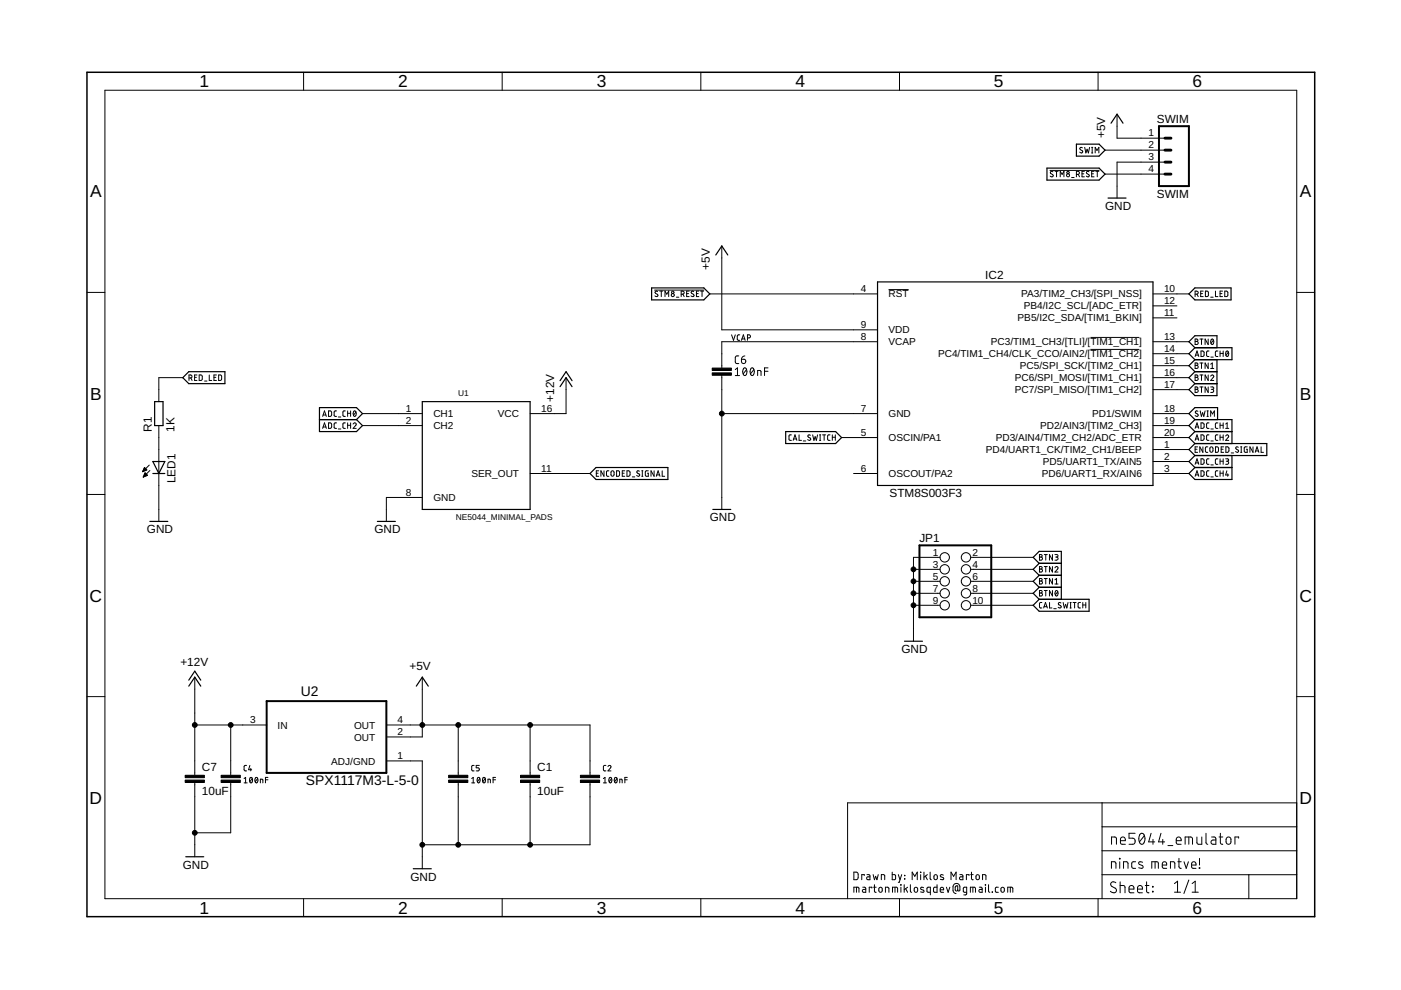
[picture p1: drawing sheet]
<svg xmlns="http://www.w3.org/2000/svg" width="297mm" height="210mm" viewBox="0 0 297 210" stroke-linecap="round" stroke-linejoin="round" font-family="sans-serif">
<g fill="none" stroke="#000" stroke-width=".21">
<path d="M22.2 19.1h252.7v171.4h-252.7zM64.4 15.3v3.8M106.5 15.3v3.8M148.6 15.3v3.8M190.7 15.3v3.8M232.8 15.3v3.8M222.6 36.1h10.4M223.2 36.4l-.4-.1-.1 .3 .5 .4a.29 .29 0 0 1 0 .5 .29 .29 0 0 1-.4-.1l-.1-.1M223.7 36.3h.6M224 36.3v1.2M224.8 37.5v-1.2l.4 .7 .4-.7v1.2M227.2 37.6h.5"/>
<path d="M228.2 37l.6-.1v-.5l-.6-.1v1.2M228.6 37l.3 .5M229.4 36.9h.4M229.5 31.3h-.4l-.2 .2 .5 .4a.29 .29 0 0 1 .1 .5 .29 .29 0 0 1-.5-.1h-.1M229.9 36.3h-.5v1.2h.5M230 31.2l.2 1.2 .3-.8 .3 .8 .2-1.2M230.9 36.4a.29 .29 0 0 0-.4 0 .29 .29 0 0 0 0 .4l.4 .3a.33 .33 0 0 1-.2 .4 .33 .33 0 0 1-.4-.2M231.4 32.4h.3M231.4 31.2h.3M231.5 36.9h.3M231.6 31.2v1.2M232 36.3h-.5v1.2h.5"/>
<path d="M232.2 32.4v-1.2l.4 .7 .4-.7v1.2M232.3 36.3h.7M232.6 36.3v1.2M234.3 31.8h12.7M234.3 36.9h12.7M236.8 24.2v5.1h10.2M247 34.4h-10.2v7.6M153 52.2v17.7h33.1M18.4 62h3.8M41.8 79.5h-.5v1.2h.5M42.2 79.5h.5l.2 .2v.8l-.2 .1-.5 .1zM44.4 79.5v1.2h.5"/>
<path d="M45.9 79.5h-.5v1.2h.5M46.4 79.5h.4l.2 .2v.8l-.2 .1-.4 .1zM138.8 61.5h10.4M139.4 61.8a.29 .29 0 0 0-.4 0 .29 .29 0 0 0 0 .4l.5 .3a.33 .33 0 0 1-.2 .4 .33 .33 0 0 1-.4-.2M139.9 61.7h.6M140.2 61.7v1.2M141 62.9v-1.2l.4 .7 .4-.7v1.2M143.4 63h.5M144.4 62.4l.6-.1v-.5l-.6-.1v1.2M144.8 62.4l.3 .5M145.6 62.3h.4M146.1 61.7h-.5v1.2h.5"/>
<path d="M147.1 61.8l-.4-.1-.2 .3 .6 .5a.33 .33 0 0 1-.2 .4 .33 .33 0 0 1-.4-.2M147.7 62.3h.3M148.2 61.7h-.5v1.2h.5M148.5 61.7h.7M148.8 61.7v1.2M150.5 62.3h35.6M153 79.6v28.4M155.1 71l.4 1.2 .4-1.2M155.9 78.4l.5-.4v1.6M155.9 79.6h.9M156.6 75.5h-.5l-.2 .3 .1 1.2 .6 .1M156.8 71h-.4l-.1 .2v.8l.5 .2"/>
<path d="M157.2 76.2h.6a.45 .45 0 0 1 .3 .5 .45 .45 0 0 1-.5 .4 .45 .45 0 0 1-.4-.5zM157.2 72.2l.4-1.2 .4 1.2M157.3 71.9h.6M157.7 78.1l.2-.1a.97 .97 0 0 1 0 1.6 1.02 1.02 0 0 1-.2-1.5zM157.9 75.5l-.4 .1-.3 .6M158.3 78.4l-.7 .9M158.5 71.6l.5-.1 .1-.3-.2-.2h-.4v1.2M159.2 78.1l.1-.1a.8 .8 0 0 1 .7 .6 .8 .8 0 0 1-.2 .8l-.3 .2a1.04 1.04 0 0 1-.3-1.5zM159.9 78.4l-.8 .9M160.6 79.6v-1.1l.7 .2 .1 .9M162.1 78.7h.7M162.8 78h-.7v1.6"/>
<path d="M186.1 72.5h-33.1v5.5M188.4 61.4h4.3M231.2 74.1h10.3M231.2 71.5h10.3M244.5 72.5h7.6M244.5 62.3h7.6M244.5 64.9h5M244.5 67.4h5M244.5 75h7.6M244.5 77.5h7.6M253.4 62.4l.6-.1v-.5l-.6-.1v1.2M253.4 71.9h.4l.2 .2-.3 .3 .3 .2-.1 .4h-.5z"/>
<path d="M253.4 77h.4l.2 .2-.3 .3 .3 .2-.1 .4h-.5zM253.4 79.5h.4l.2 .2-.3 .3 .3 .3-.1 .3-.5 .1zM253.4 75.6l.4-1.2 .4 1.2M253.4 72.4h.3M253.4 77.5h.3M253.5 75.3h.6M253.8 62.4l.2 .5M254.4 71.9h.7M254.4 79.5h.7M254.4 77h.7M254.6 62.3h.4M254.6 74.4h.5l.2 .2v.8l-.2 .2h-.5z"/>
<path d="M254.7 71.9v1.1M254.7 77v1.1M254.7 79.5v1.2M255.1 61.7h-.5v1.2h.5M255.6 61.7h.4l.2 .2v.8l-.2 .2h-.4zM256.2 71.9v1.1l-.7-1.1v1.1M256.2 77v1.1l-.7-1.1v1.1M256.2 79.5v1.2l-.7-1.2v1.2M256.3 74.4h-.4l-.1 .3v.7l.5 .2M256.7 79.8a.32 .32 0 0 1 .4-.3 .32 .32 0 0 1 .1 .5l-.5 .7h.6M256.7 63h.5M256.7 78.1h.6"/>
<path d="M256.7 77.2l.3-.2v1.1M256.7 75.7h.5M256.8 72l.1-.1a.58 .58 0 0 1 .4 .6 .58 .58 0 0 1-.4 .5l-.2-.5zM257.3 72.1l-.5 .7M257.7 61.7v1.2h.5M258.2 74.4h-.4l-.1 .3v.7l.5 .2M258.7 62.3h.4M258.7 74.4v1.2M258.7 74.9h.6M259.2 61.7h-.5v1.2h.5M259.3 74.4v1.2M259.7 61.7h.4l.2 .2v.8l-.2 .2h-.4z"/>
<path d="M260 74.5l.1-.1a.58 .58 0 0 1 .4 .6 .58 .58 0 0 1-.4 .6l-.2-.6zM260.4 74.7l-.5 .6M274.9 62h3.8M30.3 99.9h.2M30.3 99.8h.5M30.4 99.7h.7M30.4 99.5h.7M30.5 99.4h.4M30.5 99.3h.3M30.6 99.2h.1M30.6 99.1l.5 .5-.9 .4zM31.6 98.6l-1.4 1.4"/>
<path d="M31.8 99.8l-1.4 1.4M33.7 90.2v20.4M38.8 80.1h-5.1v5.1M40.1 80.1l.6-.1v-.4l-.6-.1v1.2M40.5 80.1l.2 .6M41.3 80h.3M43.4 80.8h.5M45.4 80h.4M68.4 88.3l.4-1.2 .4 1.2M68.4 90.8l.4-1.1 .4 1.1M68.5 88h.6M68.5 90.5h.6"/>
<path d="M69.7 87.1h.4l.2 .2v.7l-.2 .3h-.4zM69.7 89.7h.4l.2 .2v.6l-.2 .3h-.4zM71.4 87.1h-.4l-.2 .3v.7l.6 .2M71.4 89.7h-.4l-.2 .2v.8l.6 .1M71.7 88.4h.6M71.7 91h.6M73.2 87.1h-.4l-.1 .3 .1 .8 .4 .1M73.2 89.7h-.4l-.1 .2 .1 .8 .4 .1M73.7 87.1v1.2M73.7 89.7v1.1M73.7 87.6h.6M73.7 90.2h.6"/>
<path d="M74.3 87.1v1.2M74.3 89.7v1.1M74.9 89.9a.32 .32 0 0 1 .4-.2 .32 .32 0 0 1 .1 .5l-.5 .6h.6M75 87.2l.2-.1a.63 .63 0 0 1 .3 .6 .63 .63 0 0 1-.4 .6l-.2-.6zM75.5 87.4l-.5 .6M76.9 87.7h12.6M76.9 90.2h12.6M120 80.1v7.6h-7.6M126.9 99.8h-.5v1.2h.5M128.1 99.8v1.2l-.7-1.2v1.2M129.1 99.8h-.4l-.1 .3 .1 .8 .4 .1M129.6 100l.2-.2 .4 .2v.6l-.3 .4-.3-.2z"/>
<path d="M130.7 99.8h.5l.1 .2v.8l-.1 .2h-.5zM132.5 99.8h-.6v1.2h.6M132.9 99.8h.5l.2 .2v.8l-.2 .2h-.5zM135.6 99.9l-.4-.1-.2 .3 .5 .4a.32 .32 0 0 1-.1 .5 .32 .32 0 0 1-.4-.2M136.1 99.8h.2M136.2 99.8v1.2M137.5 99.8l-.7 .1v.8l.2 .3h.5v-.7h-.2M138.7 99.8v1.2l-.7-1.2v1.2M140.4 99.8v1.2h.5M153 87.7h33.1M167.8 92.2h-.4l-.1 .3v.8l.5 .1M168.2 93.4l.4-1.2 .4 1.2"/>
<path d="M168.3 93.1h.5M169.4 92.2v1.2h.5M170.3 93.5h.5M171.8 92.3l-.4-.1-.1 .3 .5 .4a.29 .29 0 0 1 0 .4 .29 .29 0 0 1-.5 0l-.1-.1M172.3 92.2l.3 1.2 .2-.8 .3 .8 .2-1.2M173.8 92.2h.2M173.8 93.4h.2M173.9 92.2v1.2M174.4 92.2h.6M174.7 92.2v1.2M176 92.2h-.4l-.1 .3v.8l.5 .1M176.5 92.7h.6"/>
<path d="M176.5 92.2v1.2M177.1 92.2v1.2M178.4 92.8h7.7M244.5 87.7h7.6M244.5 92.8h7.6M244.5 80.1h7.6M244.5 82.6h7.6M244.5 90.2h7.6M244.5 95.3h7.6M244.5 97.9h7.6M253.4 82l.4 .1 .2 .1-.3 .3 .3 .3-.1 .4h-.5zM253.4 93.4l.4-1.2 .4 1.2"/>
<path d="M253.4 95.2h.4M253.4 80h.3M253.4 82.5h.3M253.4 90.8l.4-1.1 .4 1.1M253.4 98.4l.4-1.1 .4 1.1M253.5 90.5h.6M253.5 93.1h.6M253.5 98.1h.6M253.9 94.7h-.5v1.2h.5M254 87.2l-.4-.1-.2 .3 .5 .4a.29 .29 0 0 1 0 .4 .29 .29 0 0 1-.4 0l-.1-.1M254.4 82h.7M254.5 87.1l.2 1.2 .3-.8 .2 .8 .3-1.2"/>
<path d="M254.6 92.2h.5l.2 .2v.8l-.2 .1-.5 .1zM254.6 89.7h.5l.2 .2v.7l-.2 .2h-.5zM254.6 97.3h.5l.2 .2v.7l-.2 .2h-.5zM254.6 99.8h.5l.2 .2v.8l-.2 .2h-.5zM254.7 82v1.2M255 94.7v1.2l-.6-1.2v1.2M255.9 87.1h.3M255.9 88.3h.3M256.1 87.1v1.2M256.1 94.7l-.4 .1-.1 .2v.8l.5 .1M256.2 82v1.2l-.7-1.2v1.2M256.3 92.2h-.4l-.1 .3v.7l.5 .2"/>
<path d="M256.3 89.7h-.4l-.1 .2v.8l.5 .1M256.3 97.3h-.4l-.1 .2v.8l.5 .1M256.3 99.8h-.4l-.1 .3v.7l.5 .2M256.6 94.8l.3-.1 .3 .4-.1 .6-.2 .2-.4-.2zM256.7 82l.5 .1 .1 .1-.1 .3h-.4M256.7 88.3v-1.2l.4 .7 .4-.7v1.2M256.7 91h.5M256.7 93.5h.5M256.7 98.6h.5M257 82.5l.3 .2v.4l-.6 .1M257.7 94.7l.4 .1 .2 .1v.8l-.2 .2h-.4zM258.2 92.2h-.4l-.1 .3v.7l.5 .2"/>
<path d="M258.2 89.7h-.4l-.1 .2v.8l.5 .1M258.2 97.3h-.4l-.1 .2v.8l.5 .1M258.2 99.8h-.4l-.1 .3v.7l.5 .2M258.7 89.7v1.1M258.7 92.2v1.2M258.7 97.3v1.1M258.7 99.8v1.2M258.7 90.2h.6M258.7 92.7h.6M258.7 97.8h.6M258.9 95.2h.4M259.3 89.7v1.1"/>
<path d="M259.3 92.2v1.2M259.3 97.3v1.1M259.3 99.8v1.2M259.4 94.7h-.5v1.2h.5M259.9 92.5a.32 .32 0 0 1 .4-.3 .32 .32 0 0 1 .1 .5l-.5 .7h.6M259.9 97.3h.5l.1 .2-.1 .3h-.4M259.9 90.8h.6M259.9 89.9l.3-.2v1.1M259.9 94.7l.4 .1 .2 .1v.8l-.2 .2h-.4zM260.1 99.8l-.2 .9h.6M260.2 97.8l.2 .1 .1 .3-.2 .2h-.4M261 96h.6"/>
<path d="M262.6 94.8h-.5l-.1 .2 .5 .4a.32 .32 0 0 1-.1 .5 .32 .32 0 0 1-.4-.2M263 95.9h.3M263 94.7h.3M263.2 94.7v1.2M264.4 94.7l-.6 .2v.8l.1 .2h.5v-.7h-.2M265.7 94.7v1.2l-.7-1.2v1.2M266.1 95.9l.4-1.2 .4 1.2M266.2 95.6h.6M267.4 94.7v1.2h.5M18.4 104.8h3.8M30.4 101.1h.1M30.4 101h.4"/>
<path d="M30.5 100.9h.5M30.5 100.8h.7M30.6 100.6h.5M30.6 100.5h.4M30.7 100.4h.2M30.8 100.3l.5 .5-.9 .4zM89.5 105.5h-7.6v5.1M112.4 100.4h12.7M126.4 100.3h.4M131.9 100.3h.4M134.1 101.1h.5M136.1 101h.2"/>
<path d="M139.1 101l.4-1.2 .4 1.2M139.3 100.7h.5M181 100.4h5.1M199.3 118.2h-5.6v17.8M205.8 118.2h13.3M220.4 117.6l.5 .1v.3l-.2 .1 .3 .3-.1 .3-.5 .1zM220.4 118.1h.3M221.4 117.6h.6M221.7 117.6v1.2M223.1 117.6v1.2l-.6-1.2v1.2M223.7 117.6h.4l.2 .2-.1 .3h-.4M224 118.1l.3 .3v.2l-.6 .2"/>
<path d="M244.5 100.4h7.6M253.4 101l.4-1.2 .4 1.2M253.5 100.7h.6M256.7 101.1h.5M258.7 100.3h.6M260.3 100.5v.5M274.9 104.8h3.8M193.7 120.7h5.6M193.7 123.3h5.6M193.7 125.8h5.6M193.7 128.3h5.6M205.8 120.7h13.3"/>
<path d="M205.8 123.3h13.3M205.8 125.8h13.3M205.8 128.3h13.3M220.4 125.2l.5 .1v.3l-.2 .1 .3 .3-.1 .3-.5 .1zM220.4 122.7l.5 .1v.3l-.2 .1 .3 .2-.1 .4h-.5zM220.4 120.1l.5 .1v.3l-.2 .1 .3 .3-.1 .4h-.5zM220.4 125.7h.3M220.4 123.2h.3M220.4 120.6h.3M220.9 127.7l-.4 .1-.1 .2 .1 .8 .4 .1M221.3 128.9l.4-1.2 .4 1.2M221.4 128.6h.6"/>
<path d="M221.4 125.2h.6M221.4 122.7h.6M221.4 120.1h.6M221.7 120.1v1.2M221.7 122.7v1.1M221.7 125.2v1.2M222.5 127.7v1.2h.5M223.1 120.1v1.2l-.6-1.2v1.2M223.1 122.7v1.1l-.6-1.1v1.1M223.1 125.2v1.2l-.6-1.2v1.2M223.4 129.1h.5M223.7 120.4a.33 .33 0 0 1 .4-.3 .33 .33 0 0 1 .1 .5l-.5 .7h.6"/>
<path d="M223.7 122.9l.3-.2v1.1M223.7 123.8h.6M223.8 125.3l.1-.1a.58 .58 0 0 1 .4 .6 .58 .58 0 0 1-.4 .5l-.2-.5zM224.3 125.5l-.5 .6M224.9 127.8h-.4l-.1 .2 .5 .4a.32 .32 0 0 1-.1 .5 .32 .32 0 0 1-.5-.1M225.4 127.7l.3 1.2 .2-.8 .3 .8 .2-1.2M226.9 128.9h.2M226.9 127.7h.2M227 127.7v1.2M227.5 127.7h.7M227.8 127.7v1.2M229.1 127.7l-.4 .1-.1 .2v.8l.5 .1"/>
<path d="M229.6 127.7v1.2M229.6 128.3h.6M230.2 127.7v1.2M18.4 147.7h3.8M41.3 153.7h15.2M41.3 143.6v20.8M48.9 153.7v10.7M81.9 153.7h43.2v10.7M89.5 143.6v12.7h-7.6M97.2 153.7v10.7M112.4 153.7v10.7M274.9 147.7h3.8"/>
<path d="M41.3 165.9v15.8M48.9 165.9v10.7h-7.6M51.8 165.1l.3-.3v1.2M51.8 166h.6M52.3 162.3h-.4l-.1 .2v.8l.5 .1M53 162.3l-.3 .9h.7M53 164.9l.1-.1a.58 .58 0 0 1 .5 .6 .58 .58 0 0 1-.5 .6l-.2-.6zM53.2 162.9v.5M53.5 165.1l-.5 .6M54.2 164.9l.1-.1a.58 .58 0 0 1 .4 .6 .58 .58 0 0 1-.4 .6l-.3-.6zM54.6 165.1l-.5 .6M55.2 166v-.8l.5 .1v.7"/>
<path d="M56.3 165.3h.5M56.8 164.8h-.5v1.2M81.9 161.3h7.6v22.9M97.2 165.9v13.2M100 166h.6M100 165.1l.3-.3v1.2M100.5 162.3h-.4l-.1 .2 .1 .9h.4M101.3 164.9l.2-.1a.63 .63 0 0 1 .3 .6 .63 .63 0 0 1-.4 .6l-.2-.6zM101.6 162.3h-.6v.5h.3a.33 .33 0 0 1 .3 .3 .33 .33 0 0 1-.3 .3h-.3M101.7 165.1l-.5 .6M102.4 164.9l.2-.1a.63 .63 0 0 1 .3 .6 .63 .63 0 0 1-.4 .6l-.2-.6zM102.9 165.1l-.5 .6"/>
<path d="M103.5 166v-.8l.4 .1 .1 .7M104.5 165.3h.6M105.1 164.8h-.6v1.2M112.4 165.9v13.2M125.1 165.9v13.2h-35.6M127.9 166h.7M127.9 165.1l.4-.3v1.2M128.5 162.3h-.4l-.2 .2 .1 .8 .5 .1M128.9 162.5a.32 .32 0 0 1 .5-.2 .32 .32 0 0 1 .1 .5l-.6 .6h.6M129.2 164.9l.2-.1a.63 .63 0 0 1 .3 .6 .63 .63 0 0 1-.4 .6l-.2-.6zM129.7 165.1l-.5 .6M130.4 164.9l.2-.1a.63 .63 0 0 1 .3 .6 .63 .63 0 0 1-.4 .6l-.3-.6z"/>
<path d="M130.8 165.1l-.5 .6M131.4 166v-.8l.5 .1v.7M132.5 165.3h.5M133 164.8h-.5v1.2M233.7 170.2v20.3M233.7 175.3h41.2M235.7 179v-1.5l.9 .1 .1 1.4M237.6 178.2h1a.55 .55 0 0 0-.4-.7 .55 .55 0 0 0-.6 .5l.1 .9 .9 .1M240.7 176.7h-1.3v1h.7a.66 .66 0 0 1 .6 .7 .66 .66 0 0 1-.6 .6h-.7M241.7 176.9a.53 .53 0 0 1 .6-.2 .53 .53 0 0 1 .4 .6 1.34 1.34 0 0 1-.6 1.7 1.4 1.4 0 0 1-.4-2.1zM242.6 177.2l-1 1.3M244.1 176.7l-.6 1.8h1.3"/>
<path d="M244.5 178v1M246.1 176.7l-.5 1.8h1.3M246.5 178v1M247.6 179.3h1.1M249.4 178.2h1a.55 .55 0 0 0-.3-.7 .55 .55 0 0 0-.7 .5l.1 .9 .9 .1M251.3 179v-1.5l1.4 .1 .1 1.4M252.1 177.5v1.5M253.8 177.5v1.3l.3 .2h.7v-1.5M255.7 176.7v2.1l.4 .2M256.9 177.5h.7l.2 .3v1.2h-.6a.46 .46 0 0 1-.4-.4 .46 .46 0 0 1 .4-.5h.6M258.5 177.5h.7M258.7 176.7l.1 2.1 .4 .2"/>
<path d="M260.1 177.7l.5-.2a.92 .92 0 0 1 .1 1.4l-.3 .1-.3-.2-.2-.3zM262.6 177.7v-.2h-.8v1.5M274.9 170.2h-95.2v20.3M64.4 190.5v3.9M106.5 190.5v3.9M148.6 190.5v3.9M181 184.9h.7l.2 .3v.9l-.2 .4h-.7zM181 189.2v-1.1l1.1 .1v1M181.6 188.1v1.1M182.9 188.1h.5l.2 .3v.8h-.6l-.2-.2 .1-.3 .7-.1M183.2 185.6v-.2h-.5v1.1M183.8 185.4l.6 .1v1l-.6-.1v-.4l.6-.1"/>
<path d="M184.8 188.3v-.2h-.5v1.1M185.1 185.4l.3 1.1 .3-.7 .2 .7 .3-1.1M185.2 188.1h.6M185.4 187.6v1.4l.4 .2M186.4 188.2h.5l.1 .6a.36 .36 0 0 1-.3 .4 .36 .36 0 0 1-.4-.4zM186.9 186.5v-1.1l.7 .2v.9M187.7 189.2v-1.1l.7 .2 .1 .9M189.2 184.9v1.6h.6l.1-.9-.2-.1-.5-.1M189.2 189.2v-1.1l1 .1 .1 1M189.8 188.1v1.1M190.5 185.4l.3 1.1M190.7 190.5v3.9"/>
<path d="M191 187.6l.1 .1zM191 188.1v1.1M191.2 185.4l-.6 1.7h-.1M191.7 187.6v1.6M191.8 185.6l.1 .1zM191.8 186.3l.1 .1zM192 188.4l.4 .8M192.4 188.1l-.7 .6M193 187.6v1.3l.3 .3M193.4 186.5v-1.6l.6 .9 .5-.9v1.6M193.9 188.2h.6l.1 .6a.37 .37 0 0 1-.4 .4 .37 .37 0 0 1-.4-.4zM195.2 184.9v.1z"/>
<path d="M195.2 185.4v1.1M195.8 188.2l-.4-.1-.2 .3 .7 .4v.3l-.2 .1-.5-.1M195.9 184.9v1.6M196.2 185.8l.4 .7M196.6 185.4l-.7 .6M197.2 184.9v1.4l.3 .2M197.3 189.2l-.7-.2-.1-.6 .2-.3h.6v1.6M198.1 185.5h.5l.1 .7a.36 .36 0 0 1-.3 .3 .36 .36 0 0 1-.4-.3zM198.7 187.6v1.6l-.7-.1v-.8l.1-.2h.6M199.3 188.7h.8a.38 .38 0 0 0-.3-.6 .38 .38 0 0 0-.5 .4l.1 .6 .7 .1M200 185.5l-.4-.1-.3 .3 .7 .4 .1 .3-.2 .1-.5-.1M200.7 188.1l.3 1.1 .4-1.1"/>
<path d="M201.6 186.5v-1.6l.6 .9 .5-.9v1.6M203.1 188.7l-.3 .2-.3-.1 .1-.9 .5-.1 .1 1.1 .3-.2a1.21 1.21 0 0 0-.3-1.3l-.6-.1-.5 .5v1.2l.6 .5M203.5 185.4l.5 .1 .2 .2v.8h-.6l-.2-.2 .1-.3 .7-.1M205 189.2l-.7-.2-.1-.6 .2-.3h.6v1.4l-.2 .2h-.5M205.4 185.6v-.2h-.5v1.1M205.7 189.2v-1.1l1 .1 .1 1M205.8 185.4h.5M206 184.9v1.5l.3 .1M206.3 188.1v1.1M207 185.5h.5l.1 .7a.36 .36 0 0 1-.3 .3 .36 .36 0 0 1-.4-.3zM207.6 188.1h.5l.1 .3v.8h-.5l-.2-.2 .1-.3 .6-.1M208.3 186.5v-1.1l.7 .2v.9"/>
<path d="M208.9 187.6l.1 .1zM208.9 188.1v1.1M209.6 187.6v1.3l.3 .3M210.4 189.1v.1zM211.7 188.1h-.5l-.2 .3 .1 .7 .6 .1M212.3 188.2h.5l.1 .6a.36 .36 0 0 1-.3 .4 .36 .36 0 0 1-.4-.4zM213.7 189.2v-1.1l1 .1v1M214.2 188.1v1.1M232.8 190.5v3.9M233.7 185.5h41.2M233.7 180.4h41.2M235.6 184.1v-1.4l.9 .1 .1 1.3"/>
<path d="M236.6 187.2a.58 .58 0 0 0-.9-.1 .58 .58 0 0 0 0 .8l.8 .4a.54 .54 0 0 1 .1 .8 .54 .54 0 0 1-.7 .2l-.5-.3M237.3 182l.2 .1zM237.4 182.7v1.4M237.5 187.7l.9 .2 .1 1.4M237.5 187v2.3M238.2 184.1v-1.4l.9 .1 .1 1.3M239.4 188.5h1a.54 .54 0 0 0-.4-.7 .54 .54 0 0 0-.6 .5l.1 .9 .9 .1M240.8 182.7h-.6l-.3 .3 .2 1 .7 .1M241.2 188.5h1a.54 .54 0 0 0-.4-.7 .54 .54 0 0 0-.6 .5l.1 .9 .9 .1M242.3 182.8l-.7-.1-.2 .2 .2 .4 .7 .3v.4l-.2 .1-.7-.1M242.8 187.7h.8M243.1 187v2.1l.5 .2"/>
<path d="M244.2 184.1v-1.4l1.3 .1 .1 1.3M244.3 187.9l.2 .2zM244.3 189l.2 .1zM244.9 182.7v1.4M246.4 183.4h1a.49 .49 0 0 0-.4-.7 .49 .49 0 0 0-.6 .5l.1 .8 .9 .1M248.2 184.1v-1.4h.7l.2 .2v1.2M249 189.2h1.3M249 187.3l.7-.5v2.4M249.7 182.7h.7M250 182v1.7l.1 .3 .3 .1M251 182.7l.5 1.4 .5-1.4M252.1 186.6l-1.1 2.8"/>
<path d="M252.6 183.4h1a.49 .49 0 0 0-.3-.7 .49 .49 0 0 0-.7 .5l.1 .8 .9 .1M252.8 189.2h1.3M252.8 187.3l.6-.5v2.4M254.3 184l.1 .1zM254.3 182v1.4M264.8 185.5v5"/>
<circle cx="226.4" cy="36.6" r=".26"/>
<circle cx="226.4" cy="37.2" r=".32"/>
<circle cx="142.6" cy="62" r=".26"/>
<circle cx="142.6" cy="62.6" r=".33"/>
<circle cx="200.3" cy="118.2" r=".99"/>
<circle cx="204.8" cy="118.2" r=".99"/>
<circle cx="200.3" cy="120.7" r=".99"/>
<circle cx="200.3" cy="125.8" r=".99"/>
<circle cx="200.3" cy="123.3" r=".99"/>
<circle cx="200.3" cy="128.3" r=".99"/>
<circle cx="204.8" cy="120.7" r=".99"/>
<circle cx="204.8" cy="125.8" r=".99"/>
<circle cx="204.8" cy="123.3" r=".99"/>
<circle cx="204.8" cy="128.3" r=".99"/>
</g>
<g fill="none" stroke="#000" stroke-width=".25">
<path d="M222 35.6h11l1.3 1.3-1.3 1.3h-11zM228.2 30.6h4.8l1.3 1.2-1.3 1.3h-4.8zM235.6 26.1l1.2-1.9 1.3 1.9M151.8 54.1l1.2-1.9 1.3 1.9M186.1 59.8h58.4v43.1h-58.4zM234.9 42h3.8M138.2 61h11l1.3 1.3-1.3 1.3h-11zM252.1 62.3l1.2-1.3h7.7v2.6h-7.7zM253.3 73.7l-1.2 1.3 1.2 1.3M253.3 73.7h7.9v2.6h-7.9M253.3 78.8h4.7M253.3 73.7l-1.2-1.2 1.2-1.3h4.7v2.5"/>
<path d="M253.3 76.3l-1.2 1.2 1.2 1.3M253.3 78.8l-1.2 1.3 1.2 1.2M258 76.3v7.6h-4.7l-1.2-1.3 1.2-1.3M32.4 97.9h2.5l-1.2 2.5zM32.8 85.2h1.8v5h-1.8zM38.8 80.1l1.2-1.3h7.7v2.5h-7.7zM67.7 86.4h7.9l1.3 1.3-1.3 1.3 1.3 1.2-1.3 1.3h-7.9zM67.7 89h7.9M89.5 85.2h22.9v22.8h-22.9zM118.7 82l1.3-1.9 1.3 1.9M118.7 80.7l1.3-1.9 1.3 1.9M166.6 91.5h10.6l1.2 1.3-1.2 1.2h-10.6z"/>
<path d="M253.3 89h7.9v5M253.3 89l-1.2-1.3 1.2-1.3h4.8v2.6M253.3 91.5h7.9M253.3 91.5l-1.2 1.3 1.2 1.2M253.3 94h15.3v2.6h-15.3M253.3 99.1h7.9M253.3 94l-1.2 1.3 1.2 1.3M253.3 81.3h4.7M253.3 89l-1.2 1.2 1.2 1.3M253.3 96.6l-1.2 1.3 1.2 1.2M261.2 96.6v5.1h-7.9l-1.2-1.3 1.2-1.3M31.8 110.6h3.8"/>
<path d="M32.4 100.4h2.5M80 110.6h3.8M125.1 100.4l1.3-1.3h15.2v2.6h-15.2zM151.1 108h3.8M220.3 119.4l-1.2 1.3 1.2 1.3M220.3 119.4l-1.2-1.2 1.2-1.3h4.7v10.2M220.3 119.4h4.7M191.8 136h3.8M219.1 128.3l1.2-1.2h10.6v2.5h-10.6zM220.3 124.5l-1.2 1.3 1.2 1.3M220.3 124.5h4.7M220.3 122l-1.2 1.3 1.2 1.2"/>
<path d="M220.3 122h4.7M40 145.5l1.3-1.9 1.3 1.9M40 144.2l1.3-1.9 1.3 1.9M88.3 145.5l1.2-1.9 1.3 1.9M39.4 181.7h3.8M87.6 184.2h3.8"/>
</g>
<path d="M18.4 15.3h260.3v179.1h-260.3z" fill="none" stroke="#000" stroke-width=".32"/>
<path d="M151 79.1h4.1v.5h-4.1zM151 78h4.1v.5h-4.1zM39.3 165.4h4v.5h-4zM39.3 164.4h4v.5h-4zM46.9 165.4h4v.5h-4zM46.9 164.4h4v.5h-4zM95.1 165.4h4.1v.5h-4.1zM95.1 164.4h4.1v.5h-4.1zM110.4 165.4h4v.5h-4zM110.4 164.4h4v.5h-4zM123.1 165.4h4v.5h-4zM123.1 164.4h4v.5h-4z" fill="#000" stroke="#000" stroke-width=".21"/>
<path d="M245.7 26.8h6.4v12.7h-6.4zM194.9 115.6h15.3v15.3h-15.3zM56.5 148.7h25.4v15.2h-25.4z" fill="none" stroke="#000" stroke-width=".42"/>
<path d="M247 34.4h1.3M247 31.8h1.3M247 29.3h1.3M247 36.9h1.3" fill="none" stroke="#000" stroke-width=".61"/>
<g fill="#000" stroke="#000" stroke-width=".21">
<circle cx="153" cy="87.7" r=".51"/>
<circle cx="193.7" cy="128.3" r=".51"/>
<circle cx="193.7" cy="125.8" r=".51"/>
<circle cx="193.7" cy="123.3" r=".51"/>
<circle cx="193.7" cy="120.7" r=".51"/>
<circle cx="41.3" cy="153.7" r=".51"/>
<circle cx="48.9" cy="153.7" r=".51"/>
<circle cx="89.5" cy="153.7" r=".51"/>
<circle cx="97.2" cy="153.7" r=".51"/>
<circle cx="112.4" cy="153.7" r=".51"/>
<circle cx="41.3" cy="176.6" r=".51"/>
<circle cx="89.5" cy="179.1" r=".51"/>
<circle cx="97.2" cy="179.1" r=".51"/>
<circle cx="112.4" cy="179.1" r=".51"/>
</g>
<g font-size="3.7">
<text x="42.3" y="18.5">1</text>
<text x="84.4" y="18.5">2</text>
<text x="126.5" y="18.5">3</text>
<text x="168.6" y="18.5">4</text>
<text x="210.7" y="18.5">5</text>
<text x="252.9" y="18.5">6</text>
<text x="19.1" y="41.9">A</text>
<text x="275.6" y="41.9">A</text>
<text x="19.1" y="84.7">B</text>
<text x="275.6" y="84.7">B</text>
<text x="19" y="127.6">C</text>
<text x="275.5" y="127.6">C</text>
<text x="19" y="170.4">D</text>
<text x="275.5" y="170.4">D</text>
<text x="42.3" y="193.7">1</text>
<text x="84.4" y="193.7">2</text>
<text x="126.5" y="193.7">3</text>
<text x="168.6" y="193.7">4</text>
<text x="210.7" y="193.7">5</text>
<text x="252.9" y="193.7">6</text>
</g>
<g font-size="2.9">
<text x="63.8" y="147.6">U2</text>
<text x="64.9" y="166.4">SPX1117M3-L-5-0</text>
</g>
<g font-size="2.5">
<text x="234.3" y="29.3" transform="rotate(-90 234.3 29.3)">+5V</text>
<text x="245.3" y="26">SWIM</text>
<text x="245.3" y="42">SWIM</text>
<text x="234.3" y="44.5">GND</text>
<text x="150.5" y="57.2" transform="rotate(-90 150.5 57.2)">+5V</text>
<text x="208.9" y="59.3">IC2</text>
<text x="117.5" y="85.2" transform="rotate(-90 117.5 85.2)">+12V</text>
<text x="32.2" y="91.5" transform="rotate(-90 32.2 91.5)">R1</text>
<text x="37" y="91.5" transform="rotate(-90 37 91.5)">1K</text>
<text x="37.2" y="102.4" transform="rotate(-90 37.2 102.4)">LED1</text>
<text x="188.6" y="105.5">STM8S003F3</text>
<text x="31.1" y="113.1">GND</text>
<text x="79.4" y="113.1">GND</text>
<text x="150.5" y="110.6">GND</text>
<text x="194.9" y="115">JP1</text>
<text x="38.2" y="141.3">+12V</text>
<text x="86.8" y="142">+5V</text>
<text x="191.1" y="138.5">GND</text>
<text x="42.8" y="163.5">C7</text>
<text x="113.9" y="163.5">C1</text>
<text x="42.8" y="168.6">10uF</text>
<text x="113.9" y="168.6">10uF</text>
<text x="38.8" y="184.2">GND</text>
<text x="87" y="186.7">GND</text>
</g>
<g font-size="2.1">
<text x="243.5" y="28.9">1</text>
<text x="243.5" y="31.5">2</text>
<text x="243.5" y="34">3</text>
<text x="243.5" y="36.6">4</text>
<text x="182.5" y="62">4</text>
<text x="188.4" y="63.1">RST</text>
<text x="216.5" y="63.1">PA3/TIM2_CH3/[SPI_NSS]</text>
<text x="217.1" y="65.6">PB4/I2C_SCL/[ADC_ETR]</text>
<text x="246.8" y="62">10</text>
<text x="246.8" y="64.5">12</text>
<text x="182.5" y="69.6">9</text>
<text x="188.4" y="70.7">VDD</text>
<text x="215.7" y="68.1">PB5/I2C_SDA/[TIM1_BKIN]</text>
<text x="246.8" y="67">11</text>
<text x="182.5" y="72.1">8</text>
<text x="188.4" y="73.2">VCAP</text>
<text x="198.9" y="75.8">PC4/TIM1_CH4/CLK_CCO/AIN2/[TIM1_CH2]</text>
<text x="210.1" y="73.2">PC3/TIM1_CH3/[TLI]/[TIM1_CH1]</text>
<text x="246.8" y="72.1">13</text>
<text x="246.8" y="74.6">14</text>
<text x="246.8" y="77.2">15</text>
<text x="215.2" y="80.8">PC6/SPI_MOSI/[TIM1_CH1]</text>
<text x="215.2" y="83.4">PC7/SPI_MISO/[TIM1_CH2]</text>
<text x="216.2" y="78.3">PC5/SPI_SCK/[TIM2_CH1]</text>
<text x="246.8" y="79.7">16</text>
<text x="246.8" y="82.3">17</text>
<text x="86" y="87.3">1</text>
<text x="86" y="89.9">2</text>
<text x="91.9" y="88.5">CH1</text>
<text x="105.6" y="88.5">VCC</text>
<text x="114.7" y="87.3">16</text>
<text x="182.5" y="87.3">7</text>
<text x="188.4" y="88.5">GND</text>
<text x="231.6" y="88.5">PD1/SWIM</text>
<text x="246.8" y="87.3">18</text>
<text x="246.8" y="89.9">19</text>
<text x="91.9" y="91">CH2</text>
<text x="182.5" y="92.4">5</text>
<text x="188.4" y="93.5">OSCIN/PA1</text>
<text x="211.1" y="93.5">PD3/AIN4/TIM2_CH2/ADC_ETR</text>
<text x="220.5" y="91">PD2/AIN3/[TIM2_CH3]</text>
<text x="246.8" y="92.4">20</text>
<text x="246.8" y="95">1</text>
<text x="100" y="101.2">SER_OUT</text>
<text x="114.7" y="100">11</text>
<text x="182.5" y="100">6</text>
<text x="188.4" y="101.2">OSCOUT/PA2</text>
<text x="209" y="96.1">PD4/UART1_CK/TIM2_CH1/BEEP</text>
<text x="220.9" y="101.2">PD6/UART1_RX/AIN6</text>
<text x="221.1" y="98.6">PD5/UART1_TX/AIN5</text>
<text x="246.8" y="97.5">2</text>
<text x="246.8" y="100">3</text>
<text x="86" y="105.1">8</text>
<text x="91.9" y="106.2">GND</text>
<text x="197.8" y="117.8">1</text>
<text x="206.2" y="117.8">2</text>
<text x="197.8" y="120.4">3</text>
<text x="197.8" y="122.9">5</text>
<text x="197.8" y="125.4">7</text>
<text x="206.2" y="120.4">4</text>
<text x="206.2" y="122.9">6</text>
<text x="206.2" y="125.4">8</text>
<text x="197.8" y="128">9</text>
<text x="206.2" y="128">10</text>
<text x="53" y="153.4">3</text>
<text x="58.9" y="154.5">IN</text>
<text x="75.1" y="154.5">OUT</text>
<text x="84.3" y="153.4">4</text>
<text x="84.3" y="155.9">2</text>
<text x="75.1" y="157">OUT</text>
<text x="84.3" y="161">1</text>
<text x="70.2" y="162.1">ADJ/GND</text>
</g>
<g font-size="1.8">
<text x="97.2" y="83.9">U1</text>
<text x="96.7" y="110.3">NE5044_MINIMAL_PADS</text>
</g>
</svg>
